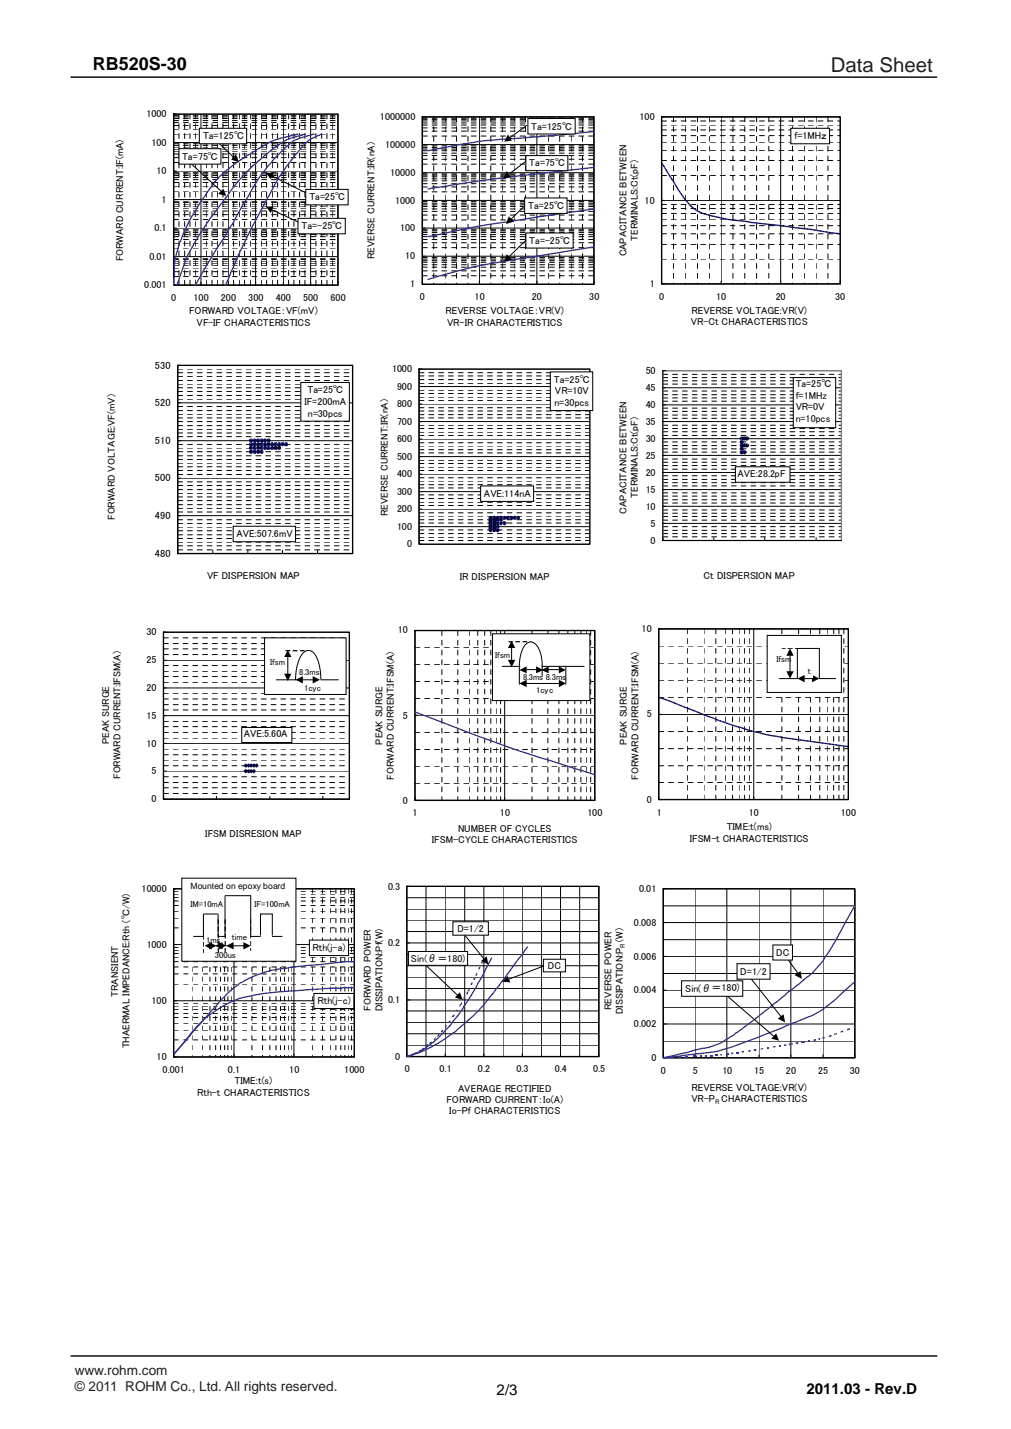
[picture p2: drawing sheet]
<svg xmlns="http://www.w3.org/2000/svg" width="210mm" height="297mm" viewBox="0 0 210 297" stroke-linecap="round" stroke-linejoin="round" font-family="sans-serif">
<path d="M14.6 16h180M14.7 281.9h180" fill="none" stroke="#231f20" stroke-width=".34"/>
<path d="M36.1 184.7h37.5v35h-37.5z" fill="#fff"/>
<g fill="none" stroke="#000" stroke-width=".21" stroke-dasharray="1 1 1 1 1 1 1 1" stroke-linecap="butt">
<path d="M36.1 199.9h37.5M36.1 199h37.5M36.1 198.2h37.5M36.1 197.5h37.5M36.1 196.9h37.5M36.1 192.9h37.5M36.1 190.8h37.5M36.1 189.4h37.5M36.1 188.2h37.5M36.1 187.3h37.5M36.1 186.5h37.5M36.1 185.8h37.5"/>
<path d="M36.1 185.3h37.5M39.9 184.7v35M42 184.7v35M43.6 184.7v35M44.8 184.7v35M45.8 184.7v35M46.7 184.7v35M47.3 184.7v35M48 184.7v35M52.3 184.7v35M54.5 184.7v35M56 184.7v35"/>
<path d="M57.3 184.7v35M58.3 184.7v35M59.1 184.7v35M59.9 184.7v35M60.5 184.7v35M64.9 184.7v35M67 184.7v35M68.6 184.7v35M69.8 184.7v35M70.8 184.7v35M71.6 184.7v35M72.3 184.7v35"/>
<path d="M73 184.7v35M36.1 216.2h37.5M36.1 214.1h37.5M36.1 212.7h37.5M36.1 211.5h37.5M36.1 210.7h37.5M36.1 209.8h37.5M36.1 209.1h37.5M36.1 208.5h37.5M36.1 204.6h37.5M36.1 202.4h37.5M36.1 201h37.5"/>
</g>
<path d="M36.1 196.3h37.5M48.6 184.7v35M61 184.7v35M36.1 219.1v.6h37.5v-35h-37.5v35h.6M36.1 208h37.5" fill="none" stroke="#000" stroke-width=".21"/>
<path d="M36.1 184.7h37.5v35h-37.5z" fill="none" stroke="#000" stroke-width=".28"/>
<path d="M73.6 199.9h-1.6l-4.7 .5a76.7 76.7 0 0 0-12.4 1.7 17.8 17.8 0 0 0-8.7 5.4l-3.9 4.4M41.3 213l1-1.1-6.2 7.3zM73.6 205.3l-4.9 .1-4.8 .3a76.8 76.8 0 0 0-13.8 1.7 24.3 24.3 0 0 0-7.8 4.5" fill="none" stroke="#33339a" stroke-width=".28"/>
<g fill="#fff" stroke="#000" stroke-width=".21">
<path d="M64.3 195.4h8.1v3.2h-8.1z" fill-rule="evenodd"/>
<path d="M65.2 206.5h8.3v3.1h-8.3z" fill-rule="evenodd"/>
</g>
<path d="M39.8 191h.2l-.1 1.1zM39.8 192.5h.2v1h-.2zM39.8 194.1l.2-.1v1.1h-.2zM39.8 195.5h.2l-.1 1.1zM39.8 197h.2v1h-.2zM42.6 191h.2l-.1 1.1zM42.6 192.5h.2v1h-.2zM42.6 194.1h.2v1h-.2zM42.6 195.5h.2l-.1 1.1zM42.6 197h.2v1h-.2z" fill="#000"/>
<path d="M87 76.7h35.5v36.4h-35.5z" fill="#fff"/>
<g fill="none" stroke="#000" stroke-width=".21" stroke-dasharray="1 1 1 1 1 1 1 1">
<path d="M87.1 79.7h35.4M87.1 78.9h35.4M87.1 78.1h35.4M87.1 77.5h35.4M87.1 100h35.4M87.1 99.3h35.4M87.1 97.8h35.4M87.1 97.1h35.4M87.1 96.4h35.4M87.1 95.7h35.4M87.1 94.1h35.4M87.1 93.5h35.4"/>
<path d="M87.1 92.7h35.4M87.1 92h35.4M87.1 90.5h35.4M87.1 89.8h35.4M87.1 89.1h35.4M87.1 88.4h35.4M87.1 86.9h35.4M87.1 86.2h35.4M87.1 85.4h35.4M87.1 84.8h35.4M87.1 83.2h35.4M87.1 82.5h35.4"/>
<path d="M87.1 81.8h35.4M87.1 81.1h35.4M87.1 112.4h35.4M87.1 111.7h35.4M87.1 110.9h35.4M87.1 110.2h35.4M87.1 108.7h35.4M87.1 108h35.4M87.1 107.3h35.4M87.1 106.6h35.4M87.1 105.1h35.4M87.1 104.4h35.4"/>
<path d="M87.1 103.6h35.4M87.1 102.9h35.4M87.1 101.4h35.4M87.1 100.8h35.4"/>
</g>
<path d="M122.5 76.7h-35.5v36.4h.6M87 98.6h35.5M87 94.9h35.5M87 91.3h35.5M87 87.6h35.5M87 84h35.5M87 80.3h35.5M87 109.5h35.5M87 105.8h35.5M87 102.2h35.5M87.1 113.1h35.4" fill="none" stroke="#000" stroke-width=".21"/>
<path d="M87 76.7h35.5v36.4h-35.5z" fill="none" stroke="#000" stroke-width=".28"/>
<g fill="#000080" stroke="#000080" stroke-width=".28">
<circle cx="101.9" cy="110.2" r=".29"/>
<circle cx="102.6" cy="110.2" r=".31"/>
<circle cx="103.3" cy="110.2" r=".29"/>
<circle cx="101.9" cy="109.8" r=".29"/>
<circle cx="102.6" cy="109.8" r=".31"/>
<circle cx="101.9" cy="109.4" r=".29"/>
<circle cx="102.6" cy="109.4" r=".31"/>
<circle cx="103.3" cy="109.4" r=".29"/>
<circle cx="101.9" cy="109.1" r=".29"/>
<circle cx="102.7" cy="109.1" r=".3"/>
<circle cx="101.9" cy="108.7" r=".29"/>
<circle cx="102.6" cy="108.7" r=".31"/>
<circle cx="103.3" cy="108.7" r=".29"/>
<circle cx="104" cy="108.7" r=".28"/>
<circle cx="104.8" cy="108.7" r=".29"/>
<circle cx="101.9" cy="108.3" r=".29"/>
<circle cx="102.6" cy="108.3" r=".31"/>
<circle cx="101.9" cy="108" r=".29"/>
<circle cx="102.6" cy="108" r=".31"/>
<circle cx="103.3" cy="108" r=".29"/>
<circle cx="104" cy="108" r=".28"/>
<circle cx="101.9" cy="107.6" r=".29"/>
<circle cx="102.6" cy="107.6" r=".31"/>
<circle cx="103.3" cy="107.6" r=".29"/>
<circle cx="104" cy="107.6" r=".28"/>
<circle cx="104.8" cy="107.6" r=".29"/>
<circle cx="105.5" cy="107.6" r=".29"/>
<circle cx="106.2" cy="107.6" r=".31"/>
<circle cx="106.9" cy="107.6" r=".29"/>
<circle cx="107.6" cy="107.6" r=".28"/>
</g>
<path d="M137.4 24.3h37.1v34.7h-37.1z" fill="#fff"/>
<g fill="none" stroke="#000" stroke-width=".21" stroke-dasharray="1 1 1 1 1 1 1 1">
<path d="M137.4 36.5h37.1M137.4 33.4h37.1M137.4 31.2h37.1M137.4 29.5h37.1M137.4 28.2h37.1M137.4 27h37.1M137.4 26h37.1M137.4 25.1h37.1M139.9 24.3v34.7M142.3 24.3v34.7M144.9 24.3v34.7M147.3 24.3v34.7"/>
<path d="M152.2 24.3v34.7M154.7 24.3v34.7M157.1 24.3v34.7M159.7 24.3v34.7M164.6 24.3v34.7M167 24.3v34.7M169.5 24.3v34.7M172 24.3v34.7M137.4 53.8h37.1M137.4 50.8h37.1M137.4 48.6h37.1M137.4 46.9h37.1"/>
<path d="M137.4 45.6h37.1M137.4 44.4h37.1M137.4 43.3h37.1M137.4 42.5h37.1"/>
</g>
<g fill="none" stroke="#000" stroke-width=".21">
<path d="M149.8 24.3v34.7M162.1 24.3v34.7M174.5 24.3v34.7h-37.1v-.6M174.5 24.3h-37.1v34.7h.6M137.4 41.7h37.1M84.5 196h39.9M84.5 198.4h39.9M84.5 193.6h39.9M84.5 191.3h39.9M84.5 189h39.9M84.5 186.6h39.9M88.5 184.2v35.4"/>
<path d="M92.5 184.2v35.4M96.5 184.2v35.4M100.5 184.2v35.4M104.5 184.2v35.4M108.5 184.2v35.4M112.4 184.2v35.4M116.4 184.2v35.4M120.4 184.2v35.4M84.5 219v.6h39.9v-35.4h-39.9v35.4h.6M84.5 207.9h39.9M84.5 217.3h39.9M84.5 214.9h39.9"/>
<path d="M84.5 212.5h39.9M84.5 210.1h39.9M84.5 205.5h39.9M84.5 203.1h39.9M84.5 200.7h39.9"/>
</g>
<path d="M137.4 24.3h37.1v34.7h-37.1zM84.5 184.2h39.9v35.4h-39.9z" fill="none" stroke="#000" stroke-width=".28"/>
<path d="M137.4 33.9l3.5 5.6a13.2 13.2 0 0 0 4.3 4.6l2 .6 4 .9 17.1 2.1 6.2 .9" fill="none" stroke="#000080" stroke-width=".28"/>
<path d="M109.6 196.8l-5.4 7.2a42.5 42.5 0 0 1-14.9 13.8l-2.3 1.1-2.5 .7" fill="none" stroke="#33339a" stroke-width=".28"/>
<g fill="#33339a">
<path d="M84.5 219.5l.4-.1v.2l-.4 .1z"/>
<path d="M85.5 219.1l.4-.1v.4h-.4z"/>
<path d="M85.5 219h.3v.3l-.2 .1z"/>
<path d="M85.9 218.9l.6-.2v.3l-.6 .2z"/>
<path d="M87 218.4l.5-.2v.3l-.5 .2z"/>
<path d="M87.2 218.2v.3z"/>
<path d="M87.5 218l.6-.2v.2l-.6 .3z"/>
<path d="M88.6 217.3l.5-.2v.2l-.5 .3z"/>
<path d="M89.2 216.7l.5-.2v.2l-.5 .4z"/>
<path d="M90.3 215.6h.3l-.3 .6h-.2z"/>
<path d="M91 215h.4l-.4 .5h-.2z"/>
<path d="M91.8 214.1h.3l-.2 .5-.4-.1z"/>
<path d="M92.3 213.4l.3-.1z"/>
<path d="M92.6 213.1h.3l-.3 .5h-.2z"/>
<path d="M93.1 212.3h.4z"/>
<path d="M93.3 212.2h.3l-.1 .4-.4-.1z"/>
<path d="M94 211.1h.2l-.1 .3h-.3z"/>
<path d="M94.1 210.9h.4l-.3 .5h-.2z"/>
<path d="M94.7 209.9h.3l-.1 .2h-.2z"/>
<path d="M94.8 210h.4l-.2 .2-.3-.1z"/>
<path d="M95.5 208.7h.3l-.2 .5h-.3z"/>
<path d="M95.8 208.4h.2l-.2 .5h-.2z"/>
<path d="M96.4 207.2h.2l-.2 .4h-.2z"/>
<path d="M96.4 207.3l.3 .1-.3 .1z"/>
<path d="M97 206.1l.3 .1-.2 .5h-.3z"/>
<path d="M97.4 205.5h.2l-.1 .6-.4-.1z"/>
<path d="M97.9 204.2h.3l-.2 .5h-.3z"/>
<path d="M98.3 203.4h.3z"/>
<path d="M98.5 203.2h.3l-.2 .5h-.3z"/>
<path d="M98.9 202.3l.3 .1-.2 .5h-.3z"/>
<path d="M99.5 201h.3l-.2 .5h-.3z"/>
<path d="M99.9 200h.3v.2h-.4z"/>
<path d="M100.1 199.9h.2l-.1 .3h-.3z"/>
</g>
<g fill="#33339a">
<path d="M88.7 217.1l.1 .2z"/>
<path d="M91.5 214.3h.4z"/>
</g>
<path d="M102.1 199.1a75.3 75.3 0 0 1-8.8 14.3 22.6 22.6 0 0 1-5.6 4.9l-3.2 1.3" fill="none" stroke="#33339a" stroke-width=".28"/>
<path d="M137.7 77h37.1v35.4h-37.1z" fill="#fff"/>
<g fill="none" stroke="#000" stroke-width=".21" stroke-dasharray="1 1 1 1 1 1 1 1">
<path d="M137.7 79.8h37.1M137.7 79.2h37.1M137.7 78.5h37.1M137.7 77.8h37.1M137.7 99.7h37.1M137.7 98.9h37.1M137.7 97.5h37.1M137.7 96.8h37.1M137.7 96.1h37.1M137.7 95.4h37.1M137.7 94h37.1M137.7 93.3h37.1"/>
<path d="M137.7 92.6h37.1M137.7 91.9h37.1M137.7 90.5h37.1M137.7 89.7h37.1M137.7 89.1h37.1M137.7 88.4h37.1M137.7 87h37.1M137.7 86.3h37.1M137.7 85.5h37.1M137.7 84.8h37.1M137.7 83.4h37.1M137.7 82.7h37.1"/>
<path d="M137.7 82h37.1M137.7 81.3h37.1M137.7 111.6h37.1M137.7 110.9h37.1M137.7 110.2h37.1M137.7 109.5h37.1M137.7 108.1h37.1M137.7 107.4h37.1M137.7 106.7h37.1M137.7 106h37.1M137.7 104.6h37.1M137.7 103.9h37.1"/>
<path d="M137.7 103.1h37.1M137.7 102.4h37.1M137.7 101h37.1M137.7 100.3h37.1"/>
</g>
<g fill="none" stroke="#000" stroke-width=".21">
<path d="M174.8 77h-37.1v35.4h.6M137.7 98.2h37.1M137.7 94.7h37.1M137.7 91.2h37.1M137.7 87.6h37.1M137.7 84.2h37.1M137.7 80.6h37.1M137.7 108.8h37.1M137.7 105.2h37.1M137.7 101.8h37.1M137.7 111.8v.6h37.1M148.3 111.8v.6"/>
<path d="M158.8 111.8v.6M169.5 111.8v.6"/>
</g>
<path d="M137.7 77h37.1v35.4h-37.1z" fill="none" stroke="#808080" stroke-width=".28"/>
<g fill="#000080" stroke="#000080" stroke-width=".28">
<circle cx="154.1" cy="94" r=".29"/>
<circle cx="154.6" cy="94" r=".31"/>
<circle cx="154.1" cy="93.3" r=".29"/>
<circle cx="154.1" cy="92.6" r=".29"/>
<circle cx="154.6" cy="92.6" r=".3"/>
<circle cx="155.1" cy="92.6" r=".3"/>
<circle cx="154.1" cy="91.9" r=".29"/>
<circle cx="154.1" cy="91.2" r=".29"/>
<circle cx="154.6" cy="91.2" r=".31"/>
<circle cx="155.1" cy="91.2" r=".31"/>
</g>
<g fill="#fff" stroke="#000" stroke-width=".21">
<path d="M152.7 97h11.4v3.2h-11.4z" fill-rule="evenodd"/>
<path d="M164.8 78.5h8.8v10.4h-8.8z" fill-rule="evenodd"/>
</g>
<path d="M34 131.4h38.6v34.7h-38.6z" fill="#fff"/>
<g fill="none" stroke="#000" stroke-width=".21" stroke-dasharray="1 1 1 1 1 1 1 1">
<path d="M34 139.5h38.6M34 138.3h38.6M34 136.1h38.6M34 134.9h38.6M34 133.8h38.6M34 132.6h38.6M34 159.2h38.6M34 158h38.6M34 156.9h38.6M34 155.7h38.6M34 153.4h38.6M34 152.2h38.6"/>
<path d="M34 151h38.6M34 149.9h38.6M34 147.6h38.6M34 146.5h38.6M34 145.3h38.6M34 144.1h38.6M34 141.8h38.6M34 140.6h38.6M34 164.9h38.6M34 163.7h38.6M34 162.6h38.6M34 161.5h38.6"/>
</g>
<path d="M34 137.2h38.6M72.6 131.4h-38.6v34.7h.5M34 154.5h38.6M34 148.8h38.6M34 143h38.6M34 160.3h38.6M34 165.5v.6h38.6M45 165.5v.6M56 165.5v.6M67.1 165.5v.6" fill="none" stroke="#000" stroke-width=".21"/>
<path d="M34 131.4h38.6v34.7h-38.6z" fill="none" stroke="#000" stroke-width=".28"/>
<g fill="#000080" stroke="#000080" stroke-width=".28">
<path d="M50.7 160.3l.4-.3 .3 .3-.3 .3z" fill-rule="evenodd"/>
<path d="M51.3 160.3l.3-.3 .3 .3-.3 .3z" fill-rule="evenodd"/>
<path d="M51.8 160.3l.4-.3 .3 .3-.3 .3z" fill-rule="evenodd"/>
<path d="M52.4 160.3l.3-.3 .3 .3-.3 .3z" fill-rule="evenodd"/>
<path d="M51.1 158.8l.3 .4-.3 .2-.4-.2z" fill-rule="evenodd"/>
<path d="M51.6 158.8l.3 .4-.3 .2-.3-.2z" fill-rule="evenodd"/>
<path d="M52.2 158.8l.3 .4-.3 .2-.4-.2z" fill-rule="evenodd"/>
<path d="M52.4 159.2l.3-.4 .3 .4-.3 .2z" fill-rule="evenodd"/>
<path d="M53.3 158.8l.3 .4-.3 .2-.3-.2z" fill-rule="evenodd"/>
</g>
<g fill="#fff" stroke="#000" stroke-width=".21">
<path d="M50.2 151.2h10.4v3.1h-10.4z" fill-rule="evenodd"/>
<path d="M54.9 132.6h17v11.8h-17z" fill-rule="evenodd"/>
</g>
<path d="M59.8 136.6v3.4M64 135.2a2.17 2.17 0 0 0-1.7 1.5 10.4 10.4 0 0 0-.9 4.6M64.2 135.2a2.05 2.05 0 0 1 1.6 1.4 10.4 10.4 0 0 1 .8 4.5M57.4 141.3h4.2M62.9 141.3h2M66.6 141.3h3.7" fill="none" stroke="#000" stroke-width=".21"/>
<path d="M59.8 135.1l.7 1.5h-1.5zM59 140h1.5l-.7 1.6zM61.4 141.3l1.5-.8v1.6zM64.9 140.5l1.6 .8-1.6 .8z" fill="#000"/>
<path d="M59.4 135.1l1 .1-.1 .2h-.9zM60.8 135.1h.9l.1 .2-1 .1zM62.3 135.1l1 .1-.1 .2h-.9z" fill="#000"/>
<path d="M86.2 131.1h37.3v35.3h-37.3z" fill="#fff"/>
<g fill="none" stroke="#000" stroke-width=".21" stroke-dasharray="1 1 1 1 1 1 1 1">
<path d="M86.2 138.1h37.3M86.2 134.5h37.3M91.8 131.1v35.3M95.1 131.1v35.3M97.5 131.1v35.3M99.2 131.1v35.3M100.7 131.1v35.3M101.9 131.1v35.3M103 131.1v35.3M104 131.1v35.3M110.5 131.1v35.3M113.8 131.1v35.3"/>
<path d="M116.1 131.1v35.3M117.9 131.1v35.3M119.4 131.1v35.3M120.6 131.1v35.3M121.8 131.1v35.3M122.7 131.1v35.3M86.2 159.3h37.3M86.2 155.8h37.3M86.2 152.2h37.3M86.2 145.2h37.3M86.2 141.6h37.3M86.2 162.8h37.3"/>
</g>
<path d="M104.8 131.1v35.3M86.2 148.7h37.3M86.2 165.8v.6h37.3v-35.3h-37.3v35.3h.6" fill="none" stroke="#000" stroke-width=".21"/>
<path d="M86.2 131.1h37.3v35.3h-37.3z" fill="none" stroke="#000" stroke-width=".28"/>
<path d="M86.2 148l2.3 .8a353.3 353.3 0 0 0 25.7 9.3l9.3 2.9" fill="none" stroke="#33339a" stroke-width=".28"/>
<path d="M102.3 131.7h20.2v13.9h-20.2z" fill-rule="evenodd" fill="#fff" stroke="#000" stroke-width=".21"/>
<path d="M104.3 138.5h3.7M106.3 134.7v2.5M109.3 139.2h2M112.6 138.5h8.7" fill="none" stroke="#000" stroke-width=".21"/>
<path d="M105.5 137.2h1.5l-.7 1.5zM106.3 133.2l.7 1.5h-1.5zM107.9 139.3l1.5-.8v1.5zM111.3 138.5l1.6 .8-1.6 .7z" fill="#000"/>
<path d="M105.7 133.3h.7l.2 .1-.9 .1zM107.1 133.3h.8l.1 .1-1 .1zM108.5 133.3h1l.1 .1-1.1 .1z" fill="#000"/>
<path d="M109.3 133.8l.9-.4v5.1h-2.3a6.7 6.7 0 0 1 1.4-4.7z" fill-rule="evenodd" fill="#fff"/>
<path d="M110.2 133.4a2.11 2.11 0 0 0-1.7 1.5 8.9 8.9 0 0 0-.6 3.6" fill="none" stroke="#000" stroke-width=".21"/>
<path d="M110.2 133.4a3.1 3.1 0 0 1 2.2 3l.2 1.9h-2.4z" fill-rule="evenodd" fill="#fff"/>
<path d="M110.2 133.4a3.1 3.1 0 0 1 2.2 3l.2 1.9" fill="none" stroke="#000" stroke-width=".21"/>
<path d="M110.8 142.2h5.2v3.3h-5.2z" fill="#fff"/>
<path d="M107.9 138.5v3.7M112.6 138.3v2.2M113.9 139.2h2.2M117.5 138.7v3.5M109.3 142.1h6.8" fill="none" stroke="#000" stroke-width=".21"/>
<path d="M112.4 139.3l1.6-.8v1.5zM116.1 138.5l1.4 .8-1.4 .7zM107.9 142.1l1.5-.8v1.5zM116.1 141.3l1.4 .8-1.4 .7z" fill="#000"/>
<path d="M136.8 130.7h39.4v35.5h-39.4z" fill="#fff"/>
<g fill="none" stroke="#000" stroke-width=".21" stroke-dasharray="1 1 1 1 1 1 1 1">
<path d="M136.9 137.8h39.3M136.9 134.3h39.3M142.7 130.7v35.5M146.2 130.7v35.5M148.7 130.7v35.5M150.6 130.7v35.5M152.1 130.7v35.5M153.5 130.7v35.5M154.6 130.7v35.5M155.6 130.7v35.5M162.4 130.7v35.5M165.9 130.7v35.5"/>
<path d="M168.3 130.7v35.5M170.3 130.7v35.5M171.8 130.7v35.5M173.1 130.7v35.5M174.2 130.7v35.5M175.3 130.7v35.5M136.9 159.2h39.3M136.9 155.6h39.3M136.9 152.1h39.3M136.9 144.9h39.3M136.9 141.4h39.3M136.9 162.6h39.3"/>
</g>
<path d="M156.5 130.7v35.5M136.8 148.5h39.4M136.8 165.6v.6h39.4v-35.5h-39.4v35.5h.6" fill="none" stroke="#000" stroke-width=".21"/>
<path d="M136.8 130.7h39.4v35.5h-39.4z" fill="none" stroke="#000" stroke-width=".28"/>
<path d="M136.9 145l4.8 1.8a102.9 102.9 0 0 0 18.5 6.1l16 2.3" fill="none" stroke="#000080" stroke-width=".28"/>
<path d="M159.3 132.1h15.5v11.8h-15.5z" fill-rule="evenodd" fill="#fff" stroke="#000" stroke-width=".21"/>
<path d="M165.6 134.8v6.3h-3.7M165.9 134.8h4.3v6.3h3.4M167.1 141.1h1.6" fill="none" stroke="#000" stroke-width=".21"/>
<path d="M165.6 141.1l1.5-.8v1.5zM168.7 140.3l1.5 .8-1.5 .7z" fill="#000"/>
<path d="M167.3 138.3h1.5v2.6h-1.5z" fill="#fff"/>
<path d="M162.4 134.7h.8v.2h-.8zM163.6 134.7l1.1 .1-1.1 .1zM165.1 134.7h1v.2h-1z" fill="#000"/>
<path d="M164.1 136.2v3.4" fill="none" stroke="#000" stroke-width=".21"/>
<path d="M163.3 139.5h1.5l-.7 1.6zM164.1 134.8l.7 1.5h-1.5z" fill="#000"/>
<path d="M36.1 23.7h34.1v35.6h-34.1z" fill="#fff"/>
<g fill="none" stroke="#000" stroke-width=".21" stroke-dasharray="1 1 1 1 1 1 1 1">
<path d="M36.1 39.7h34.1M36.1 38.7h34.1M36.1 37.9h34.1M36.1 37.3h34.1M36.1 36.9h34.1M36.1 36.5h34.1M36.1 36.2h34.1M36.1 35.9h34.1M36.1 33.8h34.1M36.1 32.8h34.1M36.1 32h34.1M36.1 31.4h34.1"/>
<path d="M36.1 31h34.1M36.1 30.6h34.1M36.1 30.2h34.1M36.1 29.9h34.1M36.1 27.9h34.1M36.1 26.8h34.1M36.1 26.1h34.1M36.1 25.5h34.1M36.1 25.1h34.1M36.1 24.6h34.1M36.1 24.3h34.1M36.1 24h34.1"/>
<path d="M37.2 23.7v35.6M38.4 23.7v35.6M39.5 23.7v35.6M40.6 23.7v35.6M42.8 23.7v35.6M44 23.7v35.6M45.1 23.7v35.6M46.3 23.7v35.6M48.5 23.7v35.6M49.7 23.7v35.6M50.8 23.7v35.6M52 23.7v35.6"/>
<path d="M54.3 23.7v35.6M55.4 23.7v35.6M56.6 23.7v35.6M57.7 23.7v35.6M59.9 23.7v35.6M61 23.7v35.6M62.2 23.7v35.6M63.3 23.7v35.6M65.6 23.7v35.6M66.8 23.7v35.6M67.9 23.7v35.6M69 23.7v35.6"/>
<path d="M36.1 57.5h34.1M36.1 56.5h34.1M36.1 55.7h34.1M36.1 55.1h34.1M36.1 54.7h34.1M36.1 54.3h34.1M36.1 53.9h34.1M36.1 53.7h34.1M36.1 51.6h34.1M36.1 50.5h34.1M36.1 49.8h34.1M36.1 49.2h34.1"/>
<path d="M36.1 48.8h34.1M36.1 48.3h34.1M36.1 48h34.1M36.1 47.8h34.1M36.1 45.6h34.1M36.1 44.6h34.1M36.1 43.9h34.1M36.1 43.3h34.1M36.1 42.8h34.1M36.1 42.4h34.1M36.1 42.1h34.1M36.1 41.8h34.1"/>
</g>
<g fill="none" stroke="#000" stroke-width=".21">
<path d="M36.1 35.6h34.1M36.1 29.6h34.1M39.8 34.1l6.1 5.6M41.7 23.7v35.6M44.5 28.9l4 3.8M47.4 23.7v35.6M53.1 23.7v35.6M56.5 36.6l7.7 3.8M58.8 23.7v35.6M64.5 23.7v35.6M36.1 58.7v.6h34.1v-35.6h-34.1v35.6h.6M36.1 53.3h34.1"/>
<path d="M36.1 47.4h34.1M36.1 41.5h34.1M56.5 43.6l5.4 2.5M96.7 194.6l3.8 4.7M88.5 200.7l6.5 6.1M112.9 200.8l-7.2 2.7"/>
</g>
<path d="M36.1 23.7h34.1v35.6h-34.1z" fill="none" stroke="#000" stroke-width=".28"/>
<path d="M61.9 27.9l-.7 .2a15.7 15.7 0 0 0-7.2 2.6l-1.6 1a28.5 28.5 0 0 0-8 6.5 42.9 42.9 0 0 0-7.7 14.5 33.6 33.6 0 0 0-.6 6.6M63.3 27.9l-.6 .2a11.6 11.6 0 0 0-6.3 3.1 41.8 41.8 0 0 0-9.2 9.6l-2.8 3.7a41.1 41.1 0 0 0-7.7 14.8M65.2 27.9l-1.7 .5a8 8 0 0 0-4 2.1 38.5 38.5 0 0 0-8.4 11 110.7 110.7 0 0 1-6.2 10.4l-4.3 7.4M66.8 27.9l-.4 .2a7.1 7.1 0 0 0-4.2 3.1 45.7 45.7 0 0 0-6.8 10.3 182.3 182.3 0 0 0-8.6 17.8" fill="none" stroke="#33339a" stroke-width=".28"/>
<path d="M49 32.1l.6 1.6-1.6-.5zM55.2 35.9h1.6l-.6 1.4zM46.4 39.2l.6 1.5-1.7-.4zM55.2 42.9h1.6l-.6 1.4zM99.9 199.7l1.2-.9 .3 1.7zM95.5 206.2l.6 1.7-1.6-.6zM105.4 202.9l.6 1.3-1.7-.2z" fill="#000"/>
<path d="M87.7 24.3h35.7v34.8h-35.7z" fill="#fff"/>
<g fill="none" stroke="#000" stroke-width=".21" stroke-dasharray="1 1 1 1 1 1 1 1">
<path d="M87.7 39.9h35.7M87.7 38.9h35.7M87.7 38.2h35.7M87.7 37.6h35.7M87.7 37.2h35.7M87.7 36.7h35.7M87.7 36.4h35.7M87.7 36.2h35.7M87.7 34.1h35.7M87.7 33.1h35.7M87.7 32.3h35.7M87.7 31.8h35.7"/>
<path d="M87.7 31.3h35.7M87.7 31h35.7M87.7 30.6h35.7M87.7 30.3h35.7M87.7 28.3h35.7M87.7 27.3h35.7M87.7 26.6h35.7M87.7 26h35.7M87.7 25.6h35.7M87.7 25.1h35.7M87.7 24.8h35.7M87.7 24.6h35.7"/>
<path d="M90.1 24.3v34.8M92.5 24.3v34.8M94.8 24.3v34.8M97.2 24.3v34.8M101.9 24.3v34.8M104.3 24.3v34.8M106.8 24.3v34.8M109.1 24.3v34.8M113.9 24.3v34.8M116.2 24.3v34.8M118.6 24.3v34.8M121 24.3v34.8"/>
<path d="M87.7 57.3h35.7M87.7 56.3h35.7M87.7 55.5h35.7M87.7 55h35.7M87.7 54.5h35.7M87.7 54.2h35.7M87.7 53.8h35.7M87.7 53.5h35.7M87.7 51.5h35.7M87.7 50.5h35.7M87.7 49.8h35.7M87.7 49.2h35.7"/>
<path d="M87.7 48.8h35.7M87.7 48.3h35.7M87.7 48h35.7M87.7 47.8h35.7M87.7 45.7h35.7M87.7 44.7h35.7M87.7 43.9h35.7M87.7 43.4h35.7M87.7 42.9h35.7M87.7 42.6h35.7M87.7 42.2h35.7M87.7 41.9h35.7"/>
</g>
<path d="M87.7 35.9h35.7M87.7 30.1h35.7M99.6 24.3v34.8M109.2 33.5l-3.5 2.7M109.4 26.1l-3.5 2.5M111.5 24.3v34.8M87.7 58.4v.7h35.7v-34.8h-35.7v34.8h.6M87.7 53.3h35.7M87.7 47.4h35.7M87.7 41.7h35.7M109.4 42.3l-3.2 3.3" fill="none" stroke="#000" stroke-width=".21"/>
<path d="M87.7 24.3h35.7v34.8h-35.7z" fill="none" stroke="#000" stroke-width=".28"/>
<path d="M123.4 34.8l-23.8 2.8-10.7 1.7M123.4 27.3l-11.9 1.1a140.6 140.6 0 0 0-15.9 1.6l-6.7 1.3M123.4 43.4l-15.2 2.3a203.5 203.5 0 0 0-19.3 3.5M123.4 51.3l-11.9 2a124.1 124.1 0 0 0-22.6 4.8" fill="none" stroke="#33339a" stroke-width=".28"/>
<path d="M105.2 35.6l1 1.2-1.7 .4zM105.5 27.9l.8 1.3-1.6 .3zM105.7 45l1.1 1.1-1.7 .5z" fill="#000"/>
<g fill="#fff" stroke="#000" stroke-width=".21">
<path d="M109.6 24.6h9.9v3.3h-9.9z" fill-rule="evenodd"/>
<path d="M109.2 32.3h8.7v3.2h-8.7z" fill-rule="evenodd"/>
<path d="M109 41.1h8.8v3.3h-8.8z" fill-rule="evenodd"/>
<path d="M109.2 48.4h9.8v3.2h-9.8z" fill-rule="evenodd"/>
</g>
<path d="M109.2 50l-3.5 3.3" fill="none" stroke="#000" stroke-width=".21"/>
<path d="M105.2 52.8l1.1 1.1-1.6 .5z" fill="#000"/>
<path d="M164.3 26.7h8v3.2h-8z" fill-rule="evenodd" fill="#fff" stroke="#000" stroke-width=".21"/>
<g fill="none" stroke="#000" stroke-width=".21">
<path d="M137.8 195.3h39.7M137.8 188.3h39.7M137.8 198.8h39.7M137.8 191.8h39.7M144.4 184.8v35.1M151 184.8v35.1M157.6 184.8v35.1M164.3 184.8v35.1M170.9 184.8v35.1M177.5 184.7h-39.7v35.2h.5M177.5 184.8v35.1h-39.7v-.6M137.8 216.4h39.7"/>
<path d="M137.8 209.4h39.7M137.8 202.4h39.7M137.8 212.9h39.7M137.8 205.8h39.7"/>
</g>
<path d="M137.8 184.7h39.7v35.2h-39.7z" fill="none" stroke="#000" stroke-width=".28"/>
<path d="M177.5 188.3l-1.9 3.5a38.7 38.7 0 0 1-6.8 10.3l-5.2 4.2a128.3 128.3 0 0 1-12.3 9.5 14.8 14.8 0 0 1-6.5 2.4l-7 1.7" fill="none" stroke="#33339a" stroke-width=".28"/>
<g fill="#33339a">
<path d="M137.8 219.7h.4v.3h-.4z"/>
<path d="M141 219.5h.2v.4h-.2z"/>
<path d="M140.9 219.5h.4v.4h-.4z"/>
<path d="M142.4 219.5h.4v.3h-.4z"/>
<path d="M142.6 219.5h.1v.3h-.1z"/>
<path d="M143.8 219.5h.6v.2h-.6z"/>
<path d="M145.4 219.4h.2v.2h-.2z"/>
<path d="M146.5 219.4h.2v.2h-.2z"/>
<path d="M147.7 219.3v.2z"/>
<path d="M147.5 219.3h.4v.2h-.4z"/>
<path d="M148.5 219.2h.5v.3h-.5z"/>
<path d="M148.8 219.2v.3z"/>
<path d="M150.9 218.9h.5v.3h-.5z"/>
<path d="M152.8 218.7h.5v.2h-.5z"/>
<path d="M155.6 218.3l.1 .2z"/>
<path d="M156.8 218.1l.1 .3z"/>
<path d="M159.3 217.7h.4v.2h-.4z"/>
<path d="M162 217.3h.2v.2h-.2z"/>
<path d="M165.5 216.7l.1 .3z"/>
<path d="M167.8 216.3h.3v.3h-.3z"/>
<path d="M172.4 215.1l.1 .3z"/>
</g>
<g fill="#33339a">
<path d="M139.3 219.7l.6-.1v.3l-.6 .1z"/>
<path d="M144.2 219.5l.6-.1v.3h-.6z"/>
<path d="M146.4 219.4l.3-.1 .1 .3h-.4z"/>
<path d="M149.6 219.1h.3l.1 .3h-.4z"/>
<path d="M149.7 219.1h.2v.3h-.2z"/>
<path d="M150.8 219l.3-.1v.3l-.3 .1z"/>
<path d="M152 218.9l.1-.1v.3h-.1z"/>
<path d="M151.9 218.8h.3l.1 .3h-.4z"/>
<path d="M153 218.7l.1-.1 .1 .3h-.2z"/>
<path d="M154 218.5l.5-.1v.4h-.5z"/>
<path d="M155.4 218.4l.5-.1 .1 .2-.6 .1z"/>
<path d="M156.5 218.1l.6-.1v.4h-.6z"/>
<path d="M158 217.9l.5-.1v.3l-.5 .1z"/>
<path d="M159.3 217.7h.3v.2l-.2 .1z"/>
<path d="M160.5 217.5l.5-.1 .1 .3-.6 .1z"/>
<path d="M162 217.3h.2v.2l-.2 .1z"/>
<path d="M162.8 217.1h.5l.1 .2-.6 .1z"/>
<path d="M163.9 217l.2-.1v.4h-.2z"/>
<path d="M163.8 216.9h.4l.1 .3-.5 .1z"/>
<path d="M164.1 216.9l.6-.1v.3l-.5 .1z"/>
<path d="M165.3 216.7h.5l.1 .2-.6 .1z"/>
<path d="M166.4 216.6l.6-.1v.2l-.6 .1z"/>
<path d="M166.7 216.5l.5-.1v.3h-.5z"/>
<path d="M167.8 216.3l.3-.1v.4h-.2z"/>
<path d="M168.9 216.1l.6-.1v.3l-.5 .1z"/>
<path d="M170.1 215.9l.2-.1v.4h-.2z"/>
<path d="M169.9 215.8h.4v.3l-.3 .1z"/>
<path d="M170.8 215.6h.5l.1 .2-.6 .1z"/>
<path d="M172.1 215.3l.6-.2v.3l-.6 .2z"/>
<path d="M173.2 214.9l.6-.2v.3l-.6 .1z"/>
<path d="M174.6 214.4l.5-.2 .1 .3-.6 .1z"/>
<path d="M175.9 213.9l.6-.2v.3l-.6 .2z"/>
<path d="M177.3 213.4h.3v.2l-.3 .1z"/>
</g>
<path d="M177.5 204l-2.6 2.4a28 28 0 0 1-6.4 4.8l-8.5 3.4a91.7 91.7 0 0 1-11.9 4.1l-10.3 1.2" fill="none" stroke="#33339a" stroke-width=".28"/>
<path d="M163.1 198.6l2.6 3.7M149.9 206.1l10.8 9.3M155.9 203.3l6.3 8" fill="none" stroke="#000" stroke-width=".21"/>
<path d="M161.2 214.8l.6 1.5-1.6-.4zM161.5 211.8l1.2-1 .4 1.7zM165 202.7l1.3-.9 .2 1.7z" fill="#000"/>
<g fill="#fff" stroke="#000" stroke-width=".21">
<path d="M160.5 196.4h4.1v3.2h-4.1z" fill-rule="evenodd"/>
<path d="M153.1 200.3h6.8v3.2h-6.8z" fill-rule="evenodd"/>
<path d="M141.6 203.9h12.7v3.2h-12.7z" fill-rule="evenodd"/>
</g>
<path d="M36.9 75.9h36.3v39.2h-36.3z" fill="#fff"/>
<g fill="none" stroke="#000" stroke-width=".21" stroke-dasharray="1 1 1 1 1 1 1 1">
<path d="M36.9 79.8h36.3M36.9 79.1h36.3M36.9 78.2h36.3M36.9 77.5h36.3M36.9 76.7h36.3M36.9 98.6h36.3M36.9 97.8h36.3M36.9 97h36.3M36.9 96.3h36.3M36.9 95.5h36.3M36.9 94.7h36.3M36.9 93.9h36.3"/>
<path d="M36.9 93.1h36.3M36.9 92.4h36.3M36.9 90.8h36.3M36.9 90h36.3M36.9 89.2h36.3M36.9 88.5h36.3M36.9 87.6h36.3M36.9 86.9h36.3M36.9 86.1h36.3M36.9 85.3h36.3M36.9 84.5h36.3M36.9 83h36.3"/>
<path d="M36.9 82.2h36.3M36.9 81.4h36.3M36.9 80.6h36.3M36.9 114.3h36.3M36.9 113.5h36.3M36.9 112.7h36.3M36.9 111.9h36.3M36.9 111.2h36.3M36.9 110.3h36.3M36.9 109.6h36.3M36.9 108.8h36.3M36.9 108h36.3"/>
<path d="M36.9 106.4h36.3M36.9 105.7h36.3M36.9 104.9h36.3M36.9 104.1h36.3M36.9 103.3h36.3M36.9 102.5h36.3M36.9 101.8h36.3M36.9 100.9h36.3M36.9 100.2h36.3"/>
</g>
<path d="M73.2 75.9h-36.3v39.2h.6M36.9 99.4h36.3M36.9 91.6h36.3M36.9 83.7h36.3M36.9 107.2h36.3M36.9 114.4v.7h36.3v-.7M44.2 114.4v.7M51.5 114.4v.7M58.7 114.4v.7M66 114.4v.7" fill="none" stroke="#000" stroke-width=".21"/>
<path d="M36.9 75.9h36.3v39.2h-36.3z" fill="none" stroke="#000" stroke-width=".28"/>
<g fill="#000080" stroke="#000080" stroke-width=".28">
<circle cx="52.1" cy="93.9" r=".29"/>
<circle cx="52.9" cy="93.9" r=".29"/>
<circle cx="53.6" cy="93.9" r=".31"/>
<circle cx="54.3" cy="93.9" r=".29"/>
<circle cx="52.1" cy="93.1" r=".29"/>
<circle cx="52.9" cy="93.1" r=".3"/>
<circle cx="53.6" cy="93.1" r=".31"/>
<circle cx="54.3" cy="93.1" r=".29"/>
<circle cx="55.1" cy="93.1" r=".31"/>
<circle cx="55.8" cy="93.1" r=".29"/>
<circle cx="56.5" cy="93.1" r=".3"/>
<circle cx="57.3" cy="93.1" r=".31"/>
<circle cx="58" cy="93.1" r=".29"/>
<circle cx="52.1" cy="92.3" r=".29"/>
<circle cx="52.9" cy="92.3" r=".3"/>
<circle cx="53.6" cy="92.3" r=".31"/>
<circle cx="54.3" cy="92.3" r=".29"/>
<circle cx="55.1" cy="92.3" r=".31"/>
<circle cx="55.8" cy="92.3" r=".29"/>
<circle cx="56.5" cy="92.3" r=".3"/>
<circle cx="57.3" cy="92.3" r=".31"/>
<circle cx="58" cy="92.3" r=".29"/>
<circle cx="58.7" cy="92.3" r=".31"/>
<circle cx="59.4" cy="92.3" r=".29"/>
<circle cx="52.1" cy="91.6" r=".28"/>
<circle cx="52.9" cy="91.6" r=".29"/>
<circle cx="53.6" cy="91.6" r=".3"/>
<circle cx="54.3" cy="91.6" r=".28"/>
<circle cx="55.1" cy="91.6" r=".3"/>
<circle cx="55.8" cy="91.6" r=".28"/>
</g>
<g fill="#fff" stroke="#000" stroke-width=".21">
<path d="M48.4 109.4h13v3.2h-13z" fill-rule="evenodd"/>
<path d="M62.5 79.5h10.1v8h-10.1z" fill-rule="evenodd"/>
<path d="M41.4 26.7h9.8v3.2h-9.8z" fill-rule="evenodd"/>
<path d="M61.9 45.4h9.8v3.2h-9.8z" fill-rule="evenodd"/>
<path d="M63.5 39.4h8.8v3.2h-8.8z" fill-rule="evenodd"/>
<path d="M37.2 30.9h8.7v3.2h-8.7z" fill-rule="evenodd"/>
<path d="M114.3 77.3h8.8v8h-8.8z" fill-rule="evenodd"/>
<path d="M99.8 101h11v3.2h-11z" fill-rule="evenodd"/>
<path d="M112.9 199.4h4.5v2.6h-4.5z" fill-rule="evenodd"/>
<path d="M94.1 191.6h7.3v2.8h-7.3z" fill-rule="evenodd"/>
<path d="M84.8 197.8h12.3v2.9h-12.3z" fill-rule="evenodd"/>
<path d="M37.8 182.5h23.7v17.3h-23.7z" fill-rule="evenodd"/>
</g>
<g fill="none" stroke="#000" stroke-width=".21">
<path d="M40.2 194.6h2M42.2 190v4.4M42.4 190h2.7M44.9 196.6h.1M45.3 190v4.6M45.6 194.6h1.1M46.7 186.4v8M46.7 186.2h5.4v8.2M47 196.6h.1M48.4 196.6h2.2M52.1 194.6h2M54.1 194.4v-4.4h2.5v4.4"/>
<path d="M56.6 194.6h2"/>
</g>
<g fill="#000">
<path d="M42.2 191.3v1.1zM42.2 192.8h.1v1h-.1zM42.2 194.3h.1v1h-.1zM42.2 195.7v1.1zM42.2 197.3h.1v.8h-.1zM45.2 191.1l.3 .1-.1 .9h-.2zM45.2 192.6l.2-.1 .1 .2-.1 .9h-.2zM45.2 194.1h.3v.9l-.2 .2zM45.2 195.6l.3 .1-.1 .9h-.2zM45.2 197.1l.2-.1 .1 .2-.1 .9h-.2zM46.7 191.1l.2 .1-.1 .9h-.1zM46.7 192.6l.1-.1 .1 .2-.1 .9h-.1z"/>
<path d="M46.7 194.1h.2v.9l-.2 .2zM46.7 195.6l.2 .1-.1 .9h-.1zM46.7 197.1l.1-.1 .1 .2-.1 .8-.1-.1zM52 191.1h.2v1h-.2zM52 192.6h.2v1h-.2zM52 194.1h.2l-.1 1.1zM52 195.6h.2v1h-.2zM52 197.1h.2v.6h-.2z"/>
</g>
<path d="M43.4 195.8l1.6 .8-1.6 .8zM42.5 196.6l1.5-.8v1.6zM45.5 195.8l1.5 .8-1.5 .8zM44.7 196.6l1.5-.8v1.6zM47 196.6l1.5-.8v1.6zM50.5 195.8l1.6 .8-1.6 .8z" fill="#000"/>
<text font-size="4.2" fill="#231f20" x="172.6" y="14.9">Data Sheet</text>
<text font-size="3.7" x="19.3" y="14.6">RB520S-30</text>
<g font-size="3.1">
<text x="103.1" y="289.9">2/3</text>
<text x="167.5" y="289.8">2011.03 - Rev.D</text>
</g>
<g font-size="2.8" fill="#231f20">
<text x="15.5" y="285.8">www.rohm.com</text>
<text x="15.5" y="289.2">© 2011 ROHM Co., Ltd. All rights reserved.</text>
</g>
<g font-size="2.2">
<text x="32.2" y="76.6">530</text>
<text x="32.2" y="84.4">520</text>
<text x="32.2" y="92.3">510</text>
<text x="32.2" y="100.1">500</text>
<text x="32.2" y="108">490</text>
<text x="32.2" y="115.7">480</text>
</g>
<g font-size="2.1">
<text x="30.4" y="24.4">1000</text>
<text x="42.2" y="29">Ta=125℃</text>
<text x="78.9" y="24.9">1000000</text>
<text x="110.3" y="26.9">Ta=125℃</text>
<text x="132.8" y="25">100</text>
<text x="165" y="29">f=1MHｚ</text>
<text x="31.5" y="30.3">100</text>
<text x="37.8" y="33.2">Ta=75℃</text>
<text x="80" y="30.7">100000</text>
<text x="109.9" y="34.5">Ta=75℃</text>
<text x="32.5" y="36.2">10</text>
<text x="64.3" y="41.7">Ta=25℃</text>
<text x="81" y="36.5">10000</text>
<text x="33.5" y="42.2">1</text>
<text x="62.7" y="47.7">Ta=-25℃</text>
<text x="82" y="42.3">1000</text>
<text x="109.7" y="43.4">Ta=25℃</text>
<text x="133.9" y="42.3">10</text>
<text x="32.1" y="48.1">0.1</text>
<text x="77.8" y="53.8" transform="rotate(-90 77.8 53.8)">REVERSE CURRENT:IR(nA)</text>
<text x="83.1" y="48.1">100</text>
<text x="84.2" y="53.9">10</text>
<text x="109.9" y="50.6">Ta=-25℃</text>
<text x="130.1" y="53.3" transform="rotate(-90 130.1 53.3)">CAPACITANCE BETWEEN</text>
<text x="132.5" y="50" transform="rotate(-90 132.5 50)">TERMINALS:Ct(pF)</text>
<text x="25.6" y="54.4" transform="rotate(-90 25.6 54.4)">FORWARD CURRENT:IF(mA)</text>
<text x="30" y="59.9">0.001</text>
<text x="31.1" y="54">0.01</text>
<text x="85.2" y="59.7">1</text>
<text x="135" y="59.7">1</text>
<text x="35.6" y="62.7">0</text>
<text x="39.3" y="65.3">FORWARD VOLTAGE：VF(mV)</text>
<text x="40.2" y="62.7">100</text>
<text x="45.9" y="62.7">200</text>
<text x="51.6" y="62.7">300</text>
<text x="57.3" y="62.7">400</text>
<text x="63" y="62.7">500</text>
<text x="68.7" y="62.7">600</text>
<text x="87.2" y="62.4">0</text>
<text x="92.5" y="65.4">REVERSE VOLTAGE：VR(V)</text>
<text x="98.6" y="62.4">10</text>
<text x="110.5" y="62.4">20</text>
<text x="122.3" y="62.4">30</text>
<text x="136.9" y="62.4">0</text>
<text x="143.6" y="65.2">REVERSE VOLTAGE:VR(V)</text>
<text x="148.8" y="62.4">10</text>
<text x="161.1" y="62.4">20</text>
<text x="173.5" y="62.4">30</text>
<text x="40.8" y="67.7">VF-IF CHARACTERISTICS</text>
<text x="92.9" y="67.8">VR-IR CHARACTERISTICS</text>
<text x="143.5" y="67.6">VR-Ct CHARACTERISTICS</text>
<text x="81.4" y="77.4">1000</text>
<text x="134.1" y="77.7">50</text>
<text x="63.8" y="81.8">Ta=25℃</text>
<text x="82.5" y="81">900</text>
<text x="115.1" y="79.6">Ta=25℃</text>
<text x="115.2" y="82">VR=10V</text>
<text x="134.1" y="81.3">45</text>
<text x="165.3" y="80.5">Ta=25℃</text>
<text x="165.3" y="82.9">f=1MHz</text>
<text x="63.2" y="84.2">IF=200mA</text>
<text x="63.9" y="86.6">n=30pcs</text>
<text x="82.5" y="88.3">700</text>
<text x="82.5" y="84.7">800</text>
<text x="115.1" y="84.4">n=30pcs</text>
<text x="134.1" y="88.3">35</text>
<text x="134.1" y="84.7">40</text>
<text x="165.3" y="85.3">VR=0V</text>
<text x="165.3" y="87.7">n=10pcs</text>
<text x="82.5" y="95.6">500</text>
<text x="82.5" y="92">600</text>
<text x="134.1" y="95.3">25</text>
<text x="134.1" y="91.9">30</text>
<text x="82.5" y="99.2">400</text>
<text x="134.1" y="98.9">20</text>
<text x="153.2" y="99.1">AVE:28.2pF</text>
<text x="80.5" y="107.3" transform="rotate(-90 80.5 107.3)">REVERSE CURRENT:IR(nA)</text>
<text x="82.5" y="106.5">200</text>
<text x="82.5" y="102.9">300</text>
<text x="100.5" y="103.3">AVE:114nA</text>
<text x="130.1" y="106.8" transform="rotate(-90 130.1 106.8)">CAPACITANCE BETWEEN</text>
<text x="132.5" y="103.5" transform="rotate(-90 132.5 103.5)">TERMINALS:Ct(pF)</text>
<text x="134.1" y="105.9">10</text>
<text x="134.1" y="102.4">15</text>
<text x="23.9" y="108.1" transform="rotate(-90 23.9 108.1)">FORWARD VOLTAGE:VF(mV)</text>
<text x="49.1" y="111.7">AVE:507.6mV</text>
<text x="82.5" y="110.2">100</text>
<text x="84.6" y="113.8">0</text>
<text x="135.1" y="113">0</text>
<text x="135.1" y="109.5">5</text>
<text x="43" y="120.3">VF DISPERSION MAP</text>
<text x="95.5" y="120.5">IR DISPERSION MAP</text>
<text x="146.1" y="120.4">Ct DISPERSION MAP</text>
<text x="82.6" y="131.7">10</text>
<text x="133.3" y="131.4">10</text>
<text x="30.4" y="137.8">25</text>
<text x="30.4" y="132.1">30</text>
<text x="30.4" y="143.7">20</text>
<text x="30.4" y="149.4">15</text>
<text x="83.7" y="149.4">5</text>
<text x="134.4" y="149.1">5</text>
<text x="22.7" y="154.7" transform="rotate(-90 22.7 154.7)">PEAK SURGE</text>
<text x="30.4" y="155.2">10</text>
<text x="50.6" y="153.2">AVE:5.60A</text>
<text x="79.4" y="154.8" transform="rotate(-90 79.4 154.8)">PEAK SURGE</text>
<text x="130.2" y="154.8" transform="rotate(-90 130.2 154.8)">PEAK SURGE</text>
<text x="25.1" y="162" transform="rotate(-90 25.1 162)">FORWARD CURRENT:IFSM(A)</text>
<text x="31.5" y="161">5</text>
<text x="31.5" y="166.8">0</text>
<text x="81.8" y="162.1" transform="rotate(-90 81.8 162.1)">FORWARD CURRENT:IFSM(A)</text>
<text x="83.7" y="167">0</text>
<text x="132.6" y="162.1" transform="rotate(-90 132.6 162.1)">FORWARD CURRENT:IFSM(A)</text>
<text x="134.4" y="166.9">0</text>
<text x="42.6" y="174">IFSM DISRESION MAP</text>
<text x="85.7" y="169.7">1</text>
<text x="95.2" y="172.9">NUMBER OF CYCLES</text>
<text x="103.8" y="169.7">10</text>
<text x="122" y="169.7">100</text>
<text x="136.4" y="169.6">1</text>
<text x="151" y="172.6">TIME:t(ms)</text>
<text x="155.5" y="169.6">10</text>
<text x="174.7" y="169.6">100</text>
<text x="89.7" y="175.3">IFSM-CYCLE CHARACTERISTICS</text>
<text x="143.3" y="174.9">IFSM-t CHARACTERISTICS</text>
<text x="29.4" y="185.3">10000</text>
<text x="80.6" y="184.9">0.3</text>
<text x="132.8" y="185.4">0.01</text>
<text x="30.5" y="197">1000</text>
<text x="64.9" y="197.7">Rth(j-a)</text>
<text x="80.6" y="196.7">0.2</text>
<text x="95" y="193.6">D=1/2</text>
<text x="131.7" y="192.4">0.008</text>
<text x="85.3" y="199.9">Sin(θ＝180)</text>
<text x="113.8" y="201.3">DC</text>
<text x="131.7" y="199.5">0.006</text>
<text x="153.8" y="202.6">D=1/2</text>
<text x="161.2" y="198.6">DC</text>
<text x="24.6" y="207.2" transform="rotate(-90 24.6 207.2)">TRANSIENT</text>
<text x="31.5" y="208.7">100</text>
<text x="66" y="208.7">Rth(j-c)</text>
<text x="80.6" y="208.5">0.1</text>
<text x="127" y="209.9" transform="rotate(-90 127 209.9)">REVERSE POWER</text>
<text x="131.7" y="206.5">0.004</text>
<text x="142.3" y="206.2">Sin(θ＝180)</text>
<text x="77" y="210.1" transform="rotate(-90 77 210.1)">FORWARD POWER</text>
<text x="79.4" y="210.2" transform="rotate(-90 79.4 210.2)">DISSIPATION:Pf(W)</text>
<text x="129.4" y="210.8" transform="rotate(-90 129.4 210.8)">DISSIPATION:P (W)</text>
<text x="131.7" y="213.5">0.002</text>
<text x="26.9" y="217.9" transform="rotate(-90 26.9 217.9)">THAERMAL IMPEDANCE:Rth (℃/W)</text>
<text x="32.5" y="220.4">10</text>
<text x="82" y="220.3">0</text>
<text x="135.3" y="220.6">0</text>
<text x="33.8" y="223">0.001</text>
<text x="41" y="227.8">Rth-t CHARACTERISTICS</text>
<text x="47.3" y="223">0.1</text>
<text x="48.7" y="225.4">TIME:t(s)</text>
<text x="60" y="223">10</text>
<text x="71.5" y="223">1000</text>
<text x="84.1" y="222.9">0</text>
<text x="91.3" y="222.9">0.1</text>
<text x="95.2" y="226.9">AVERAGE RECTIFIED</text>
<text x="99.2" y="222.9">0.2</text>
<text x="107.3" y="222.9">0.3</text>
<text x="115.2" y="222.9">0.4</text>
<text x="123.2" y="222.9">0.5</text>
<text x="137.2" y="223.3">0</text>
<text x="143.6" y="226.7">REVERSE VOLTAGE:VR(V)</text>
<text x="143.9" y="223.3">5</text>
<text x="150" y="223.3">10</text>
<text x="156.6" y="223.3">15</text>
<text x="163.2" y="223.3">20</text>
<text x="169.9" y="223.3">25</text>
<text x="176.5" y="223.3">30</text>
<text x="92.7" y="229.3">FORWARD CURRENT：Io(A)</text>
<text x="93.3" y="231.7">Io-Pf CHARACTERISTICS</text>
<text x="143.6" y="229.1">VR-P CHARACTERISTICS</text>
</g>
<g font-size="1.8">
<text x="102.9" y="136.8">Ifsm</text>
<text x="161.3" y="137.6">Ifsm</text>
<text x="56.1" y="138.3">Ifsm</text>
<text x="62.1" y="140.4">8.3ms</text>
<text x="63.2" y="143.6">1cyc</text>
<text x="108.6" y="141.3">8.3ms 8.3ms</text>
<text x="167.8" y="140.1">t</text>
<text x="111.3" y="144.1">1cyc</text>
<text x="39.5" y="184.7">Mounted on epoxy board</text>
<text x="39.5" y="188.5">IM=10mA</text>
<text x="52.8" y="188.5">IF=100mA</text>
<text x="42.8" y="196.1">1ms</text>
<text x="48.2" y="195.5">time</text>
<text x="44.6" y="199.1">300us</text>
</g>
<g font-size="1.4">
<text x="129.8" y="197.1" transform="rotate(-90 129.8 197.1)">R</text>
<text x="148.5" y="229.5">R</text>
</g>
</svg>
